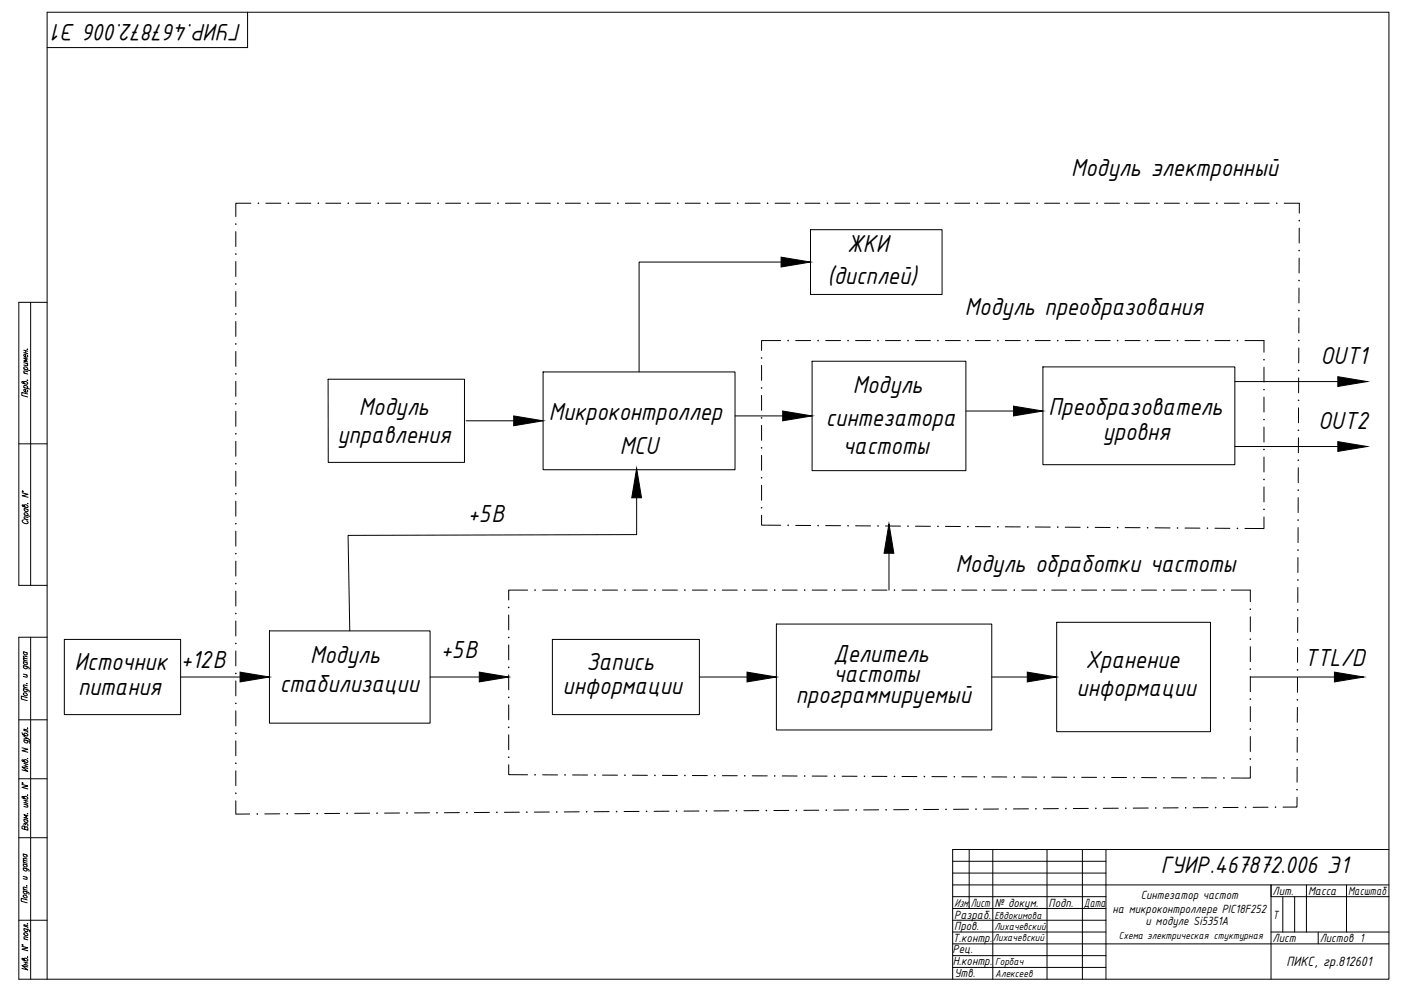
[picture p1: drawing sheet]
<svg xmlns="http://www.w3.org/2000/svg" width="594mm" height="420mm" viewBox="0 0 594 420" stroke-linecap="round" stroke-linejoin="round" font-family="sans-serif">
<!-- layer: 0 -->
<g fill="none" stroke="#000" stroke-width=".42">
<path d="M105 5.2v15h-85M100 98.2v6.3M106.4 86.2h-6.4v5.6M112.8 86.2h6.3M125.5 86.2h6.3M138.2 86.2h6.3M150.9 86.2h6.3M163.6 86.2h6.3M176.3 86.2h6.3M189 86.2h6.3M201.7 86.2h6.3M214.4 86.2h6.3"/>
<path d="M227.1 86.2h6.3M239.8 86.2h6.3M252.5 86.2h6.3M265.2 86.2h6.3M277.9 86.2h6.3M290.6 86.2h6.3M303.3 86.2h6.3M316 86.2h6.3M328.7 86.2h6.3M341.4 86.2h6.3M343.7 97.4h55.8v27.4h-55.8zM354.1 86.2h6.3"/>
<path d="M366.8 86.2h6.3M379.5 86.2h6.3M392.2 86.2h6.3M404.9 86.2h6.3M417.6 86.2h6.3M430.3 86.2h6.3M443 86.2h6.3M455.7 86.2h6.3M468.4 86.2h6.3M481.1 86.2h6.3M493.8 86.2h6.3M506.5 86.2h6.3"/>
<path d="M519.2 86.2h6.3M531.9 86.2h6.3M544.6 86.2h6.4l-.1 4.2M550.9 96.7v6.4M100 110.9v6.3M331.2 111.1h-60.2v46.6M550.9 109.4v6.4M100 123.6v6.3M100 136.3v6.3M550.8 134.8v6.4M550.8 122.1v6.4M100 149v6.3"/>
<path d="M230.3 157.7h81.4v41.5h-81.4zM322.9 154.9v6.4M331 144.4h-8.1v4.2M337.4 144.4h6.3M344.4 153.2h65.2v46.3h-65.2zM350.1 144.4h6.3M362.8 144.4h6.3M375.5 144.4h6.3M388.2 144.4h6.3M400.9 144.4h6.3M413.6 144.4h6.3M426.3 144.4h6.3"/>
<path d="M439 144.4h6.3M442.2 155.6h81.4v41.4h-81.4zM451.7 144.4h6.3M464.4 144.4h6.3M477.1 144.4h6.3M489.8 144.4h6.3M502.5 144.4h6.3M515.2 144.4h6.3M527.9 144.4h8.1v4.9M536 155.7v6.3M550.7 147.5v6.4M100 161.7v6.3"/>
<path d="M100 174.4v6.3M139.1 160.8h57.9v35.2h-57.8zM197.6 178.4h20.2M311.7 176.3h20.2M322.9 167.6v6.4M409.6 174.3h20.2M523.6 161.8h43.7M536 168.4v6.3M550.6 172.9v6.4M550.7 160.2v6.4M100 187.1v6.3M100 199.8v6.3"/>
<path d="M322.9 180.3v6.4M322.9 193v6.4M523.6 189.3h43.7M536 181.1v6.3M536 193.8v6.3M550.5 198.3v6.3M550.6 185.6v6.4M100 212.5v6.3M270 211.1v15.6l-122.4 .3 .7 40.5M322.9 218.4v4.3h8.1M322.9 205.7v6.4M536 219.2v4.9l-8.1-.1"/>
<path d="M536 206.5v6.3M550.5 211v6.3M100 225.2v6.3M100 237.9v6.3M337.4 222.8h6.3M350.1 222.8l6.3 .1M362.8 222.9l6.3 .1M375.5 223l6.3 .1M377 234.6v15.6M388.2 223.1h6.3M400.9 223.2h6.3M413.6 223.3h6.3"/>
<path d="M426.3 223.4h6.3M439 223.4l6.3 .1M451.7 223.5l6.3 .1M464.4 223.6h6.3M477.1 223.7h6.3M489.8 223.8h6.3M502.5 223.9h6.3M515.2 224h6.3M550.4 236.4v6.3M550.4 223.7v6.3M100 250.6v6.3M223.7 250.2h-8v4.2"/>
<path d="M230.1 250.2h6.3M242.8 250.2h6.3M255.5 250.2h6.3M268.2 250.2h6.3M280.9 250.2h6.3M293.6 250.2h6.3M306.3 250.2h6.3M319 250.2h6.3M331.7 250.2h6.3M344.4 250.2h6.3M357.1 250.2h6.3M369.8 250.2h6.3"/>
<path d="M382.5 250.2h6.3M395.2 250.2h6.3M407.9 250.2h6.3M420.6 250.2h6.3M433.3 250.2h6.3M446 250.2h6.3M458.7 250.2h6.3M471.4 250.2h6.3M484.1 250.2h6.3M496.8 250.2h6.3M509.5 250.2h6.3M522.2 250.2h8v4.9"/>
<path d="M550.3 249.1v6.3M27.3 271.1h49.3v31.9h-49.3zM100 263.3v6.3M100 276v6.3M114.3 267.5h68.1v39.1h-68.1zM215.7 260.7v6.4M215.7 273.4v6.4M234.2 271.1h62.4v31.9h-62.4zM329.2 264.6h91.3v44.9h-91.3zM448.1 263.8h65.2v46.4h-65.2zM530.2 261.5v6.3M530.2 274.2v6.3"/>
<path d="M550.2 274.5v6.3M550.3 261.8l-.1 6.3M76.6 287h25.2M100 288.7v6.3M182.4 287h20.8M215.7 286.1v6.4M215.7 298.8v6.4M296.6 287h20.2M420.5 287h15.1M530.2 287h35.6M530.2 286.9v6.3M530.2 299.6v6.3"/>
<path d="M550.1 299.9v6.3M550.2 287.2v6.3M100 301.4v6.3M100 314.1v6.3M215.7 311.5v6.4M530.2 312.3v6.3M550.1 312.6v6.3M100 339.5v5.7l5.9-.1M100 326.8v6.3M215.7 324.2v4.2l8 .1M230.1 328.5h6.3M242.8 328.6h6.3"/>
<path d="M255.5 328.6l6.3 .1M268.2 328.7h6.3M280.9 328.7l6.3 .1M293.6 328.8h6.3M306.3 328.9h6.3M319 328.9l6.3 .1M331.7 329h6.3M344.4 329l6.3 .1M357.1 329.1h6.3M369.8 329.2h6.3M382.5 329.2h6.3M395.2 329.3h6.3"/>
<path d="M407.9 329.3l6.3 .1M420.6 329.4h6.3M433.3 329.4l6.3 .1M446 329.5h6.3M458.7 329.6h6.3M471.4 329.6h6.3M484.1 329.7h6.3M496.8 329.7l6.3 .1M509.5 329.8h6.3M530.2 325v4.9h-8M550 338v4.2h-6M550 325.3v6.3"/>
<path d="M118.6 345l-6.3 .1M131.3 345h-6.3M144 344.9h-6.3M156.7 344.8h-6.3M169.4 344.7h-6.3M182.1 344.6l-6.3 .1M194.8 344.5l-6.3 .1M207.5 344.4l-6.3 .1M220.2 344.4h-6.3M232.9 344.3h-6.3M245.6 344.2h-6.3M258.3 344.1h-6.4"/>
<path d="M271 344l-6.4 .1M283.7 343.9l-6.4 .1M296.4 343.9h-6.4M309.1 343.8h-6.4M321.8 343.7h-6.4M334.5 343.6h-6.4M347.2 343.5l-6.4 .1M359.9 343.4l-6.4 .1M372.6 343.3l-6.4 .1M385.3 343.3h-6.4M398 343.2h-6.4M410.7 343.1h-6.4"/>
<path d="M423.4 343h-6.4M436.1 342.9l-6.4 .1M448.8 342.8l-6.4 .1M461.5 342.8h-6.4M474.2 342.7h-6.4M486.9 342.6h-6.4M499.6 342.5h-6.4M512.3 342.4l-6.4 .1M525 342.3l-6.4 .1M537.7 342.2l-6.4 .1M404 365.2h65M404 370.2h65"/>
<path d="M404 375.2h185M411 360.2v25M421 360.2v55M444 360.2v55M459 360.2v55M469 360.2v55M554 375.2v20M571 375.2v20M589 360.2h-185v55M404 380.2h65M404 385.2h65M404 390.2h65"/>
<path d="M404 395.2h65M539 395.2h50M544 380.2v15M549 380.2v15M559 395.2v5M589 380.2h-50v-5v40M8 415.2h581v-410h-569v410M404 400.2h185M404 405.2h65M404 410.2h65"/>
</g>
<g fill="none" stroke="#000" stroke-width=".42">
<path d="M10.1 158.1l1.6 .5M10.1 156.4l2.5 .7M10.1 153.8l1.6 .4M10.1 148.5l1.6 .4M10.1 149.5l1.6 .4M10.4 156.5l-.3-.4a.83 .83 0 0 1 1-.5 .83 .83 0 0 1 .5 1.1l-.2 .1M10.9 148.7v1M11.3 154.1l.4 .5-.1 .5-1.5-.4M11.4 150.5l.3 .4a.79 .79 0 0 1-1 .4 .79 .79 0 0 1-.4-1.1l.5 .1v1.1M11.5 148.1h.2zM11.7 157.6l-1.5-.3-.1 .4 .4 .6M11.7 152.2l-1.6-.4 1.3 1-1.3 .2 1.6 .5"/>
<path d="M10.1 162.2a.78 .78 0 0 1 1-.4 .78 .78 0 0 1 .4 1.1l-2-.5-.3-.6 .6 .1 .6 .8M10.1 164.3l2.5 .7M10.4 164.4l-.3-.5a.83 .83 0 0 1 1-.4 .83 .83 0 0 1 .5 1l-.2 .1M11.4 165.3l.3 .4a.79 .79 0 0 1-1 .4 .79 .79 0 0 1-.4-1h.5v1.1M11.5 161.2h.2zM11.7 167l-2.5-.6v1.2l2.5 .7M9.4 208.9l2.5 .7-2.5 .6 2.5 .6M9.5 208.2l.3 .3zM10.2 214.5a.79 .79 0 0 1 1.1-.4 .79 .79 0 0 1 .4 1.1l-2.1-.5-.2-.6 .6 .1 .6 .8M10.2 220l1.7 .4M10.2 218.3l2.5 .6M10.2 215.6l1.7 .4"/>
<path d="M10.6 218.4l-.4-.5a.83 .83 0 0 1 1.1-.4 .83 .83 0 0 1 .5 1l-.3 .1M10.6 215.7l-.2 .1a.83 .83 0 0 0 .4 1 .83 .83 0 0 0 1.1-.4l-.4-.5M11.7 213.5h.2zM11.9 219.4l-1.5-.3-.2 .4 .5 .6M10 220.4l-.2 .1a.78 .78 0 0 0-.3 .9 .78 .78 0 0 0 .9 .5l.5 .1a.66 .66 0 0 0 1-.4 .66 .66 0 0 0-.6-.8M9.9 279.8l1.7 .5M9.9 276.3l1.7 .5M10.2 276.4l-.2 .1a.83 .83 0 0 0 .5 1.1 .83 .83 0 0 0 1.1-.5l-.4-.4M11.6 279.4l-1.6-.4-.1 .4 .5 .6M11.6 278.5l-1.6-.3-.1 .3 .5 .5M9.9 292l2.2 .7 .2 .7M9.9 282.2l2.2 .7 .2 .8"/>
<path d="M9.9 291.2l1.7 .5M9.9 285.8l1.7 .4M9.9 280.5l1.7 .5M10 293.9a.96 .96 0 0 1 1.1 0 .96 .96 0 0 1 .4 1 .95 .95 0 0 1-1.1 0 .95 .95 0 0 1-.4-1zM10.2 292.1h-.1a.78 .78 0 0 0 .4 1.1 .78 .78 0 0 0 1.1-.4l-.4-.5M10.2 282.3l-.2 .1a.83 .83 0 0 0 .5 1.1 .83 .83 0 0 0 1.1-.5l-.4-.4M10.2 280.6l-.2 .1a.83 .83 0 0 0 .5 1.1 .83 .83 0 0 0 1.1-.5l-.4-.4M11.1 286.1l.5 .6-.1 .4-1.6-.3M11.3 289.8l.3 .1zM11.6 295.8l-2.5-.7v1.3l2.5 .7M11.6 290.7l-1.6-.3-.1 .4 .5 .6M9.3 317l2.5 .7-2.5 .6 2.5 .6"/>
<path d="M9.3 310.6l.6 1.1 1.7 .3a.79 .79 0 0 0-.4-1.1 .79 .79 0 0 0-1.1 .5l.4 .4M10.1 313.7l2.3 .7 .1 .7M10.1 312.2l1.7 .9-1.7 .1M10.5 313.8h-.1a.79 .79 0 0 0 .4 1.1 .79 .79 0 0 0 1-.4l-.3-.5M11.6 308.7l.2 .1zM11.8 313.1l.8 .9M11.8 309.6l-1.7-.5v.6l1.6 .5 .1 .4M9.3 332.6l2.5 .6-2.5 .6 2.5 .7M9.4 331.8l.3 .4zM10.1 338.2a.79 .79 0 0 1 1.1-.5 .79 .79 0 0 1 .4 1.1l-2.1-.5-.2-.5h.6l.6 .8M10.1 322.6a.79 .79 0 0 1 1.1-.4 .79 .79 0 0 1 .4 1.1l-2.1-.5-.2-.6 .6 .1 .6 .8M10.1 339.2l1.7 .5"/>
<path d="M10.1 323.7l1.7 .4M10.1 324.7l1.7 .4M11 323.9v1M11 339.4v1M11.6 337.1l.2 .1zM11.6 321.6h.2zM11.8 325.8l-2.5-.7 2.5 2-2.5-.7M10.1 347.3l1.7 .5M10.1 340.9l1.7 .5M10.1 340.2l1.7 .5M10.5 350.8l-.2-.4-.8-.2-.2 1.1 2.5 .7-.1-1.1-.7-.4-.5 .3v.8M10.5 347.5l-.2 .1a.83 .83 0 0 0 .5 1 .83 .83 0 0 0 1-.5l-.3-.4"/>
<path d="M10.9 349.4l.7-.1 .1 1M10.9 349.7l-.2-.5-.4-.1v.8M11.3 341.2l.5 .6-.1 .4-1.6-.3M11.6 345h.2zM11.8 345.8l-1.7-.4 1.4 1-1.4 .2 1.7 .5M9.8 377.7l2.3 .7 .1 .7M9.8 368l2.3 .7 .1 .7M9.8 377l1.7 .4M9.8 371.5l1.7 .5M9.8 366.3l1.7 .4M9.8 365.5l1.7 .5M9.8 362.1l1.7 .4"/>
<path d="M10 379.6a.93 .93 0 0 1 1 0 .93 .93 0 0 1 .4 1 .93 .93 0 0 1-1.1 0 .93 .93 0 0 1-.3-1zM10.2 377.8h-.1a.79 .79 0 0 0 .3 1.1 .79 .79 0 0 0 1.1-.4l-.3-.5M10.2 368l-.1 .1a.79 .79 0 0 0 .3 1.1 .79 .79 0 0 0 1.1-.4l-.3-.5M10.2 366.4l-.2 .1a.83 .83 0 0 0 .5 1 .83 .83 0 0 0 1-.4l-.3-.5M10.2 362.2l-.2 .1a.83 .83 0 0 0 .5 1 .83 .83 0 0 0 1-.4l-.3-.5M11 371.9l.5 .5-.1 .4-1.6-.3M11.3 375.6h.2zM11.5 376.4l-1.5-.3-.2 .4 .5 .6M11.5 365.1l-1.5-.3-.2 .3 .5 .6M11.5 364.2l-1.5-.3-.2 .3 .5 .6M10.1 393.7l2.3 .7 .1 .7M10.1 398l1.7 .5"/>
<path d="M10.3 395.6a.94 .94 0 0 1 1 0 .94 .94 0 0 1 .4 1 .94 .94 0 0 1-1.1-.1 .94 .94 0 0 1-.3-.9zM10.5 393.7l-.1 .1a.79 .79 0 0 0 .3 1.1 .79 .79 0 0 0 1.1-.4l-.3-.5M11.5 381.5l-2.5-.6v1.2l2.5 .7M11.6 391.6l.2 .1zM11.8 397.5l-1.5-.3-.2 .4 .5 .6M11.8 392.5l-1.7-.5v.6l1.6 .5 .1 .4M9.3 401.2l2.5 .7-2.5 .5 2.5 .7M9.4 400.5l.3 .3zM10.1 406.8a.79 .79 0 0 1 1.1-.4 .79 .79 0 0 1 .4 1l-2.1-.4-.2-.6h.6l.6 .8M10.1 407.9l1.7 .4M10.1 408.8l1.7 .5M11 408.1v1"/>
<path d="M11.6 405.7l.2 .1zM11.8 410l-2.5-.7 2.5 1.9-2.5-.6"/>
</g>
<path d="M13 128.2v120M20 128.2h-12v120h12M8 188.2h12M13 270.2v145M20 270.2h-12v145M8 305.2h12M8 330.2h12M8 355.2h12M8 390.2h12" fill="none" stroke="#000" stroke-width=".42"/>
<!-- layer: 0 -->
<g fill="#000" stroke="#000" stroke-width=".42">
<path d="M331.2 109l12.5 2.1-12.5 2.1zM567.3 159.7l12.5 2.1-12.5 2.1zM217.8 176.3l12.5 2.1-12.5 2.1zM331.9 174.3l12.5 2-12.5 2.1zM429.8 172.2l12.4 2.1-12.4 2zM567.3 187.2l12.5 2.1-12.5 2.1zM270 198.6l2 12.5h-4.1zM377 222.1l2 12.5h-4.1zM101.8 285l12.5 2-12.5 2.1zM203.2 285l12.5 2-12.5 2.1zM316.8 285l12.4 2-12.4 2.1zM435.6 285l12.5 2-12.5 2.1z"/>
<path d="M565.8 285l12.5 2-12.5 2.1z"/>
<circle cx="100" cy="95" r=".12"/>
<circle cx="109.6" cy="86.2" r=".12"/>
<circle cx="122.3" cy="86.2" r=".12"/>
<circle cx="135" cy="86.2" r=".12"/>
<circle cx="147.7" cy="86.2" r=".12"/>
<circle cx="160.4" cy="86.2" r=".12"/>
<circle cx="173.1" cy="86.2" r=".12"/>
<circle cx="185.8" cy="86.2" r=".12"/>
<circle cx="198.5" cy="86.2" r=".12"/>
<circle cx="211.2" cy="86.2" r=".12"/>
<circle cx="223.9" cy="86.2" r=".12"/>
<circle cx="236.6" cy="86.2" r=".12"/>
<circle cx="249.3" cy="86.2" r=".12"/>
<circle cx="262" cy="86.2" r=".12"/>
<circle cx="274.7" cy="86.2" r=".12"/>
<circle cx="287.4" cy="86.2" r=".12"/>
<circle cx="300.1" cy="86.2" r=".12"/>
<circle cx="312.8" cy="86.2" r=".12"/>
<circle cx="325.5" cy="86.2" r=".12"/>
<circle cx="338.2" cy="86.2" r=".12"/>
<circle cx="350.9" cy="86.2" r=".12"/>
<circle cx="363.6" cy="86.2" r=".12"/>
<circle cx="376.3" cy="86.2" r=".12"/>
<circle cx="389" cy="86.2" r=".12"/>
<circle cx="401.7" cy="86.2" r=".12"/>
<circle cx="414.4" cy="86.2" r=".12"/>
<circle cx="427.1" cy="86.2" r=".12"/>
<circle cx="439.8" cy="86.2" r=".12"/>
<circle cx="452.5" cy="86.2" r=".12"/>
<circle cx="465.2" cy="86.2" r=".12"/>
<circle cx="477.9" cy="86.2" r=".12"/>
<circle cx="490.6" cy="86.2" r=".12"/>
<circle cx="503.3" cy="86.2" r=".12"/>
<circle cx="516" cy="86.2" r=".12"/>
<circle cx="528.7" cy="86.2" r=".12"/>
<circle cx="541.4" cy="86.2" r=".12"/>
<circle cx="550.9" cy="93.5" r=".12"/>
<circle cx="100" cy="107.7" r=".12"/>
<circle cx="550.8" cy="118.9" r=".12"/>
<circle cx="550.9" cy="106.2" r=".12"/>
<circle cx="100" cy="133.1" r=".12"/>
<circle cx="100" cy="120.4" r=".12"/>
<circle cx="550.8" cy="131.6" r=".12"/>
<circle cx="100" cy="145.8" r=".12"/>
<circle cx="100" cy="158.5" r=".12"/>
<circle cx="322.9" cy="151.8" r=".12"/>
<circle cx="334.2" cy="144.4" r=".12"/>
<circle cx="346.9" cy="144.4" r=".12"/>
<circle cx="359.6" cy="144.4" r=".12"/>
<circle cx="372.3" cy="144.4" r=".12"/>
<circle cx="385" cy="144.4" r=".12"/>
<circle cx="397.7" cy="144.4" r=".12"/>
<circle cx="410.4" cy="144.4" r=".12"/>
<circle cx="423.1" cy="144.4" r=".12"/>
<circle cx="435.8" cy="144.4" r=".12"/>
<circle cx="448.5" cy="144.4" r=".12"/>
<circle cx="461.2" cy="144.4" r=".12"/>
<circle cx="473.9" cy="144.4" r=".12"/>
<circle cx="486.6" cy="144.4" r=".12"/>
<circle cx="499.3" cy="144.4" r=".12"/>
<circle cx="512" cy="144.4" r=".12"/>
<circle cx="524.7" cy="144.4" r=".12"/>
<circle cx="536" cy="152.5" r=".12"/>
<circle cx="550.7" cy="157" r=".12"/>
<circle cx="550.7" cy="144.3" r=".12"/>
<circle cx="100" cy="171.2" r=".12"/>
<circle cx="322.9" cy="164.5" r=".12"/>
<circle cx="322.9" cy="177.2" r=".12"/>
<circle cx="536" cy="165.2" r=".12"/>
<circle cx="536" cy="177.9" r=".12"/>
<circle cx="550.7" cy="169.7" r=".12"/>
<circle cx="100" cy="196.6" r=".12"/>
<circle cx="100" cy="183.9" r=".12"/>
<circle cx="322.9" cy="189.9" r=".12"/>
<circle cx="536" cy="190.6" r=".12"/>
<circle cx="550.5" cy="195.1" r=".12"/>
<circle cx="550.6" cy="182.4" r=".12"/>
<circle cx="100" cy="209.3" r=".12"/>
<circle cx="322.9" cy="215.3" r=".12"/>
<circle cx="322.9" cy="202.6" r=".12"/>
<circle cx="536" cy="216" r=".12"/>
<circle cx="536" cy="203.3" r=".12"/>
<circle cx="550.5" cy="207.8" r=".12"/>
<circle cx="100" cy="222" r=".12"/>
<circle cx="100" cy="234.7" r=".12"/>
<circle cx="334.2" cy="222.7" r=".12"/>
<circle cx="346.9" cy="222.8" r=".12"/>
<circle cx="359.6" cy="222.9" r=".12"/>
<circle cx="372.3" cy="223" r=".12"/>
<circle cx="385" cy="223.1" r=".12"/>
<circle cx="397.7" cy="223.2" r=".12"/>
<circle cx="410.4" cy="223.2" r=".12"/>
<circle cx="423.1" cy="223.3" r=".12"/>
<circle cx="435.8" cy="223.4" r=".12"/>
<circle cx="448.5" cy="223.5" r=".12"/>
<circle cx="461.2" cy="223.6" r=".12"/>
<circle cx="473.9" cy="223.7" r=".12"/>
<circle cx="486.6" cy="223.8" r=".12"/>
<circle cx="499.3" cy="223.9" r=".12"/>
<circle cx="512" cy="223.9" r=".12"/>
<circle cx="524.7" cy="224" r=".12"/>
<circle cx="550.4" cy="233.2" r=".12"/>
<circle cx="550.4" cy="220.5" r=".12"/>
<circle cx="100" cy="247.4" r=".12"/>
<circle cx="215.7" cy="257.6" r=".12"/>
<circle cx="226.9" cy="250.2" r=".12"/>
<circle cx="239.6" cy="250.2" r=".12"/>
<circle cx="252.3" cy="250.2" r=".12"/>
<circle cx="265" cy="250.2" r=".12"/>
<circle cx="277.7" cy="250.2" r=".12"/>
<circle cx="290.4" cy="250.2" r=".12"/>
<circle cx="303.1" cy="250.2" r=".12"/>
<circle cx="315.8" cy="250.2" r=".12"/>
<circle cx="328.5" cy="250.2" r=".12"/>
<circle cx="341.2" cy="250.2" r=".12"/>
<circle cx="353.9" cy="250.2" r=".12"/>
<circle cx="366.6" cy="250.2" r=".12"/>
<circle cx="379.3" cy="250.2" r=".12"/>
<circle cx="392" cy="250.2" r=".12"/>
<circle cx="404.7" cy="250.2" r=".12"/>
<circle cx="417.4" cy="250.2" r=".12"/>
<circle cx="430.1" cy="250.2" r=".12"/>
<circle cx="442.8" cy="250.2" r=".12"/>
<circle cx="455.5" cy="250.2" r=".12"/>
<circle cx="468.2" cy="250.2" r=".12"/>
<circle cx="480.9" cy="250.2" r=".12"/>
<circle cx="493.6" cy="250.2" r=".12"/>
<circle cx="506.3" cy="250.2" r=".12"/>
<circle cx="519" cy="250.2" r=".12"/>
<circle cx="530.2" cy="258.3" r=".12"/>
<circle cx="550.3" cy="258.6" r=".12"/>
<circle cx="550.4" cy="245.9" r=".12"/>
<circle cx="100" cy="272.8" r=".12"/>
<circle cx="100" cy="260.1" r=".12"/>
<circle cx="215.7" cy="270.3" r=".12"/>
<circle cx="530.2" cy="271" r=".12"/>
<circle cx="550.3" cy="271.3" r=".12"/>
<circle cx="100" cy="285.5" r=".12"/>
<circle cx="100" cy="298.2" r=".12"/>
<circle cx="215.7" cy="295.7" r=".12"/>
<circle cx="215.7" cy="283" r=".12"/>
<circle cx="530.2" cy="296.4" r=".12"/>
<circle cx="530.2" cy="283.7" r=".12"/>
<circle cx="550.1" cy="296.7" r=".12"/>
<circle cx="550.2" cy="284" r=".12"/>
<circle cx="100" cy="310.9" r=".12"/>
<circle cx="215.7" cy="308.4" r=".12"/>
<circle cx="530.2" cy="309.1" r=".12"/>
<circle cx="550.1" cy="309.4" r=".12"/>
<circle cx="100" cy="336.3" r=".12"/>
<circle cx="100" cy="323.6" r=".12"/>
<circle cx="215.7" cy="321.1" r=".12"/>
<circle cx="226.9" cy="328.5" r=".12"/>
<circle cx="239.6" cy="328.5" r=".12"/>
<circle cx="252.3" cy="328.6" r=".12"/>
<circle cx="265" cy="328.7" r=".12"/>
<circle cx="277.7" cy="328.7" r=".12"/>
<circle cx="290.4" cy="328.8" r=".12"/>
<circle cx="303.1" cy="328.8" r=".12"/>
<circle cx="315.8" cy="328.9" r=".12"/>
<circle cx="328.5" cy="329" r=".12"/>
<circle cx="341.2" cy="329" r=".12"/>
<circle cx="353.9" cy="329.1" r=".12"/>
<circle cx="366.6" cy="329.1" r=".12"/>
<circle cx="379.3" cy="329.2" r=".12"/>
<circle cx="392" cy="329.2" r=".12"/>
<circle cx="404.7" cy="329.3" r=".12"/>
<circle cx="417.4" cy="329.4" r=".12"/>
<circle cx="430.1" cy="329.4" r=".12"/>
<circle cx="442.8" cy="329.5" r=".12"/>
<circle cx="455.5" cy="329.5" r=".12"/>
<circle cx="468.2" cy="329.6" r=".12"/>
<circle cx="480.9" cy="329.7" r=".12"/>
<circle cx="493.6" cy="329.7" r=".12"/>
<circle cx="506.3" cy="329.8" r=".12"/>
<circle cx="519" cy="329.8" r=".12"/>
<circle cx="530.2" cy="321.8" r=".12"/>
<circle cx="550" cy="334.8" r=".12"/>
<circle cx="550.1" cy="322.1" r=".12"/>
<circle cx="109.1" cy="345.1" r=".12"/>
<circle cx="121.8" cy="345" r=".12"/>
<circle cx="134.5" cy="344.9" r=".12"/>
<circle cx="147.2" cy="344.8" r=".12"/>
<circle cx="159.9" cy="344.8" r=".12"/>
<circle cx="172.6" cy="344.7" r=".12"/>
<circle cx="185.3" cy="344.6" r=".12"/>
<circle cx="198" cy="344.5" r=".12"/>
<circle cx="210.7" cy="344.4" r=".12"/>
<circle cx="223.4" cy="344.3" r=".12"/>
<circle cx="236.1" cy="344.3" r=".12"/>
<circle cx="248.8" cy="344.2" r=".12"/>
<circle cx="261.5" cy="344.1" r=".12"/>
<circle cx="274.2" cy="344" r=".12"/>
<circle cx="286.9" cy="343.9" r=".12"/>
<circle cx="299.6" cy="343.8" r=".12"/>
<circle cx="312.3" cy="343.7" r=".12"/>
<circle cx="325" cy="343.7" r=".12"/>
<circle cx="337.7" cy="343.6" r=".12"/>
<circle cx="350.4" cy="343.5" r=".12"/>
<circle cx="363.1" cy="343.4" r=".12"/>
<circle cx="375.8" cy="343.3" r=".12"/>
<circle cx="388.5" cy="343.2" r=".12"/>
<circle cx="401.2" cy="343.2" r=".12"/>
<circle cx="413.9" cy="343.1" r=".12"/>
<circle cx="426.6" cy="343" r=".12"/>
<circle cx="439.3" cy="342.9" r=".12"/>
<circle cx="452" cy="342.8" r=".12"/>
<circle cx="464.7" cy="342.7" r=".12"/>
<circle cx="477.4" cy="342.6" r=".12"/>
<circle cx="490.1" cy="342.6" r=".12"/>
<circle cx="502.8" cy="342.5" r=".12"/>
<circle cx="515.5" cy="342.4" r=".12"/>
<circle cx="528.2" cy="342.3" r=".12"/>
<circle cx="540.9" cy="342.2" r=".12"/>
</g>
<g font-size="11.2">
<text x="454.2" y="74.4">Модуль электронный</text>
<text x="359.2" y="106.7">ЖКИ</text>
<text x="350.9" y="120.3">(дисплей)</text>
<text x="409.2" y="133.4">Модуль преобразования</text>
<text x="560" y="154.2">OUT1</text>
<text x="361.6" y="166.8">Модуль</text>
<text x="152.2" y="175.8">Модуль</text>
<text x="232.7" y="178">Микроконтроллер</text>
<text x="444.6" y="175.9">Преобразователь</text>
<text x="350.2" y="180.7">синтезатора</text>
<text x="559" y="181.8">OUT2</text>
<text x="143.1" y="187.7">управления</text>
<text x="467.6" y="186.4">уровня</text>
<text x="262.8" y="192.7">MCU</text>
<text x="357.4" y="192.3">частоты</text>
<text x="198.3" y="221.3">+5В</text>
<text x="405.2" y="242.4">Модуль обработки частоты</text>
<text x="131.5" y="281.1">Модуль</text>
<text x="186.9" y="279.2">+5В</text>
<text x="353.4" y="280.6">Делитель</text>
<text x="31.6" y="284.1">Источник</text>
<text x="76.7" y="283.4">+12В</text>
<text x="248.7" y="284.1">Запись</text>
<text x="460.3" y="283.1">Хранение</text>
<text x="553" y="282.2">TTL/D</text>
<text x="118.6" y="293.6">стабилизации</text>
<text x="353.4" y="289.3">частоты</text>
<text x="33.1" y="294.8">питания</text>
<text x="238.6" y="294.3">информации</text>
<text x="337.4" y="298">программируемый</text>
<text x="456.5" y="295.2">информации</text>
</g>
<g font-size="10.9">
<text x="102.4" y="10.2" transform="rotate(-180 102.4 10.2)">ГУИР.467872.006 Э1</text>
<text x="492.2" y="370.2">ГУИР.467872.006 Э1</text>
</g>
<text font-size="6.2" x="545.5" y="409.7">ПИКС, гр.812601</text>
<g font-size="5.4">
<text x="483.8" y="381">Синтезатор частот</text>
<text x="539.6" y="379.5">Лит.</text>
<text x="554.7" y="379.5">Масса</text>
<text x="571.6" y="379.5">Масштаб</text>
<text x="404.6" y="384.5">Изм.</text>
<text x="404.6" y="389.5">Разраб.</text>
<text x="411.6" y="384.5">Лист</text>
<text x="421.6" y="384.5">№ докум.</text>
<text x="444.6" y="384.5">Подп.</text>
<text x="459.6" y="384.5">Дата</text>
<text x="471.8" y="387">на микроконтроллере PIC18F252</text>
<text x="539.8" y="389.6">T</text>
<text x="404.6" y="394.5">Пров.</text>
<text x="485.8" y="392">и модуле Si5351A</text>
<text x="404" y="399.3">Т.контр.</text>
<text x="539.6" y="399.5">Лист</text>
<text x="559.6" y="399.5">Листов 1</text>
<text x="404" y="404.1">Рец.</text>
<text x="404" y="409.3">Н.контр.</text>
<text x="404.7" y="414.3">Утв.</text>
</g>
<g font-size="4.7">
<text x="421.6" y="389.5">Евдокимова</text>
<text x="421.6" y="394.5">Лихачевский</text>
<text x="421" y="399.2">Лихачевский</text>
<text x="474.5" y="398">Cхема электрическая стуктурная</text>
<text x="422" y="409.2">Горбач</text>
<text x="422" y="414.2">Алексеев</text>
</g>
</svg>
